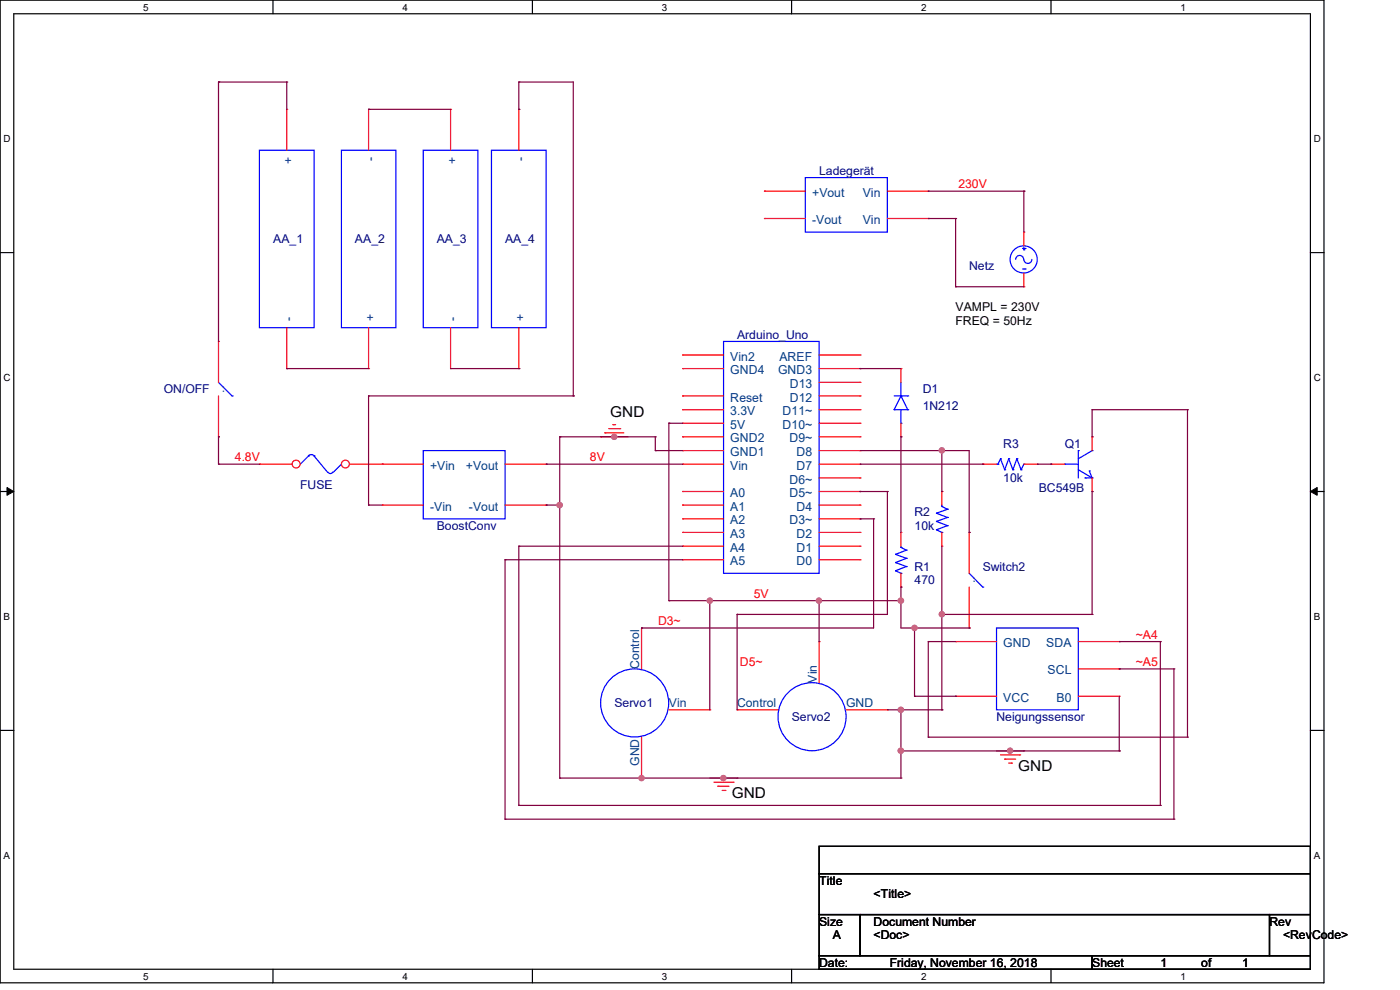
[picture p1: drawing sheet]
<svg xmlns="http://www.w3.org/2000/svg" width="297mm" height="210mm" viewBox="0 0 297 210" stroke-linecap="round" stroke-linejoin="round" font-family="sans-serif">
<path d="M0 0h280.9v208.5h-280.9zM2.9 2.9h275.1v202.7h-275.1z" fill="none" stroke="#000" stroke-width=".25"/>
<g fill="#fff">
<path d="M30.4 .3h1.1v2.4h-1.1z"/>
<path d="M30.4 205.9h1.1v2.3h-1.1z"/>
</g>
<path d="M57.9 0v2.9M57.9 205.6v2.9" fill="none" stroke="#000" stroke-width=".25"/>
<g fill="#fff">
<path d="M85.4 .3h1.1v2.4h-1.1z"/>
<path d="M85.4 205.9h1.1v2.3h-1.1z"/>
</g>
<path d="M112.9 0v2.9M112.9 205.6v2.9" fill="none" stroke="#000" stroke-width=".25"/>
<g fill="#fff">
<path d="M140.4 .3h1.2v2.4h-1.2z"/>
<path d="M140.4 205.9h1.2v2.3h-1.2z"/>
</g>
<path d="M167.9 0v2.9M167.9 205.6v2.9" fill="none" stroke="#000" stroke-width=".25"/>
<g fill="#fff">
<path d="M195.4 .3h1.2v2.4h-1.2z"/>
<path d="M195.4 205.9h1.2v2.3h-1.2z"/>
</g>
<path d="M223 0v2.9M223 205.6v2.9" fill="none" stroke="#000" stroke-width=".25"/>
<g fill="#fff">
<path d="M250.4 .3h1.2v2.4h-1.2z"/>
<path d="M250.4 205.9h1.2v2.3h-1.2z"/>
<path d="M.8 28.2h1.4v2.4h-1.4z"/>
<path d="M278.7 28.2h1.5v2.4h-1.5z"/>
<path d="M.8 78.9h1.4v2.3h-1.4z"/>
<path d="M278.7 78.9h1.5v2.3h-1.5z"/>
</g>
<path d="M0 53.6h2.9M278 53.6h2.9" fill="none" stroke="#000" stroke-width=".25"/>
<g fill="#fff">
<path d="M.8 129.6h1.3v2.3h-1.3z"/>
<path d="M278.7 129.6h1.4v2.3h-1.4z"/>
</g>
<path d="M0 104.3h2.9M278 104.3h2.9" fill="none" stroke="#000" stroke-width=".25"/>
<path d="M1.5 103.4l1.4 .9-1.4 .8zM278 104.3l1.4-.9v1.7z" fill="#000" stroke="#000" stroke-width=".21"/>
<g fill="#fff">
<path d="M.8 180.3h1.3v2.3h-1.3z"/>
<path d="M278.7 180.3h1.4v2.3h-1.4z"/>
</g>
<path d="M0 154.9h2.9M278 154.9h2.9M173.8 179.5h104.2v5.8h-104.2zM173.8 185.3h104.2v8.7h-104.2zM173.8 194h8.7v8.7h-8.7zM182.5 194h86.8v8.7h-86.8zM269.3 194h8.7v8.7h-8.7zM173.8 202.7h57.9v2.9h-57.9zM231.7 202.7h46.3v2.9h-46.3z" fill="none" stroke="#000" stroke-width=".25"/>
<g fill="none" stroke="#f00" stroke-width=".25">
<path d="M162.2 40.6h.1M162.2 46.4h.1M162.2 40.6h8.7M162.2 46.4h8.7M188.3 40.6h8.6M188.3 46.4h8.6M196.9 40.6h.1M196.9 46.4h.1M191.1 78.2h.1M191.1 78.2v2.9M127.4 92.7h.1M127.4 92.7h5.8"/>
<path d="M128.3 91.8h.1M128.3 91.8h4M129.2 90.9h2.3M130 90.1h.1M130 90.1h.6M131.5 90.9h.1M191.1 92.7h.1M191.1 89.8v2.9M223 98.5h.1M223 98.5h2.9M231.7 92.7h.1M231.7 92.7v2.9"/>
<path d="M199.8 115.9h.1M199.8 104.3h.1M199.8 104.3v2.8M199.8 112.9v3M231.7 104.3h.1M231.7 101.4v2.9M173.8 136.1h.1M173.8 136.1v8.7M156.4 150.6h.1M156.4 150.6h8.7M179.5 150.6h8.8M188.3 150.6h.1"/>
<path d="M211.4 159.3h5.8M217.2 159.3h.1M150.6 165.1h5.8M151.5 165.9h4M152.3 166.8h.1M152.3 166.8h2.3M153.2 167.7h.6M153.8 167.7h.1M155.5 165.9h.1M156.4 165.1h.1M212.3 160.1h4M213.1 161h.1"/>
<path d="M213.1 161h2.4M214 161.9h.6M214.6 161.9h.1M216.3 160.1h.1"/>
</g>
<g fill="none" stroke="#00f" stroke-width=".25">
<path d="M170.9 37.7h17.4v11.5h-17.4zM65.4 96.7l.6-.3 .7 .3M65.4 96.7h.1M65.4 96.7l-1.7 1.8M66.6 96.7h.1M66.6 96.7l2.9 3.5M72.4 98.5h.1M72.4 98.5l-1.7 1.7M189.7 86.9h.1M189.7 84h2.9M189.7 86.9h2.9M191.1 89.8h.1"/>
<path d="M191.1 84h.1M191.1 81.1v2.9M191.1 86.9v2.9M191.1 84l-1.4 2.9M191.1 84l1.5 2.9M192.6 84h.1M192.6 86.9h.1M225.9 98.5h.1M225.9 98.5h2.9M228.8 95.6h.1M228.8 95.6v5.8M228.8 99.7l2.9 1.7"/>
<path d="M231.1 99.9h.1M231.1 99.9l.6 1.5M231.7 95.6h.1M231.7 95.6l-2.9 1.7M70.6 100.2a.58 .58 0 0 1-1 0M198.7 108.9h.1M198.7 110.6h.1M198.7 112.4h.1M198.7 108.9l2.3 .9M198.7 110.6l2.3 .9M198.7 112.4l1.1 .5M199.8 112.9h.1"/>
<path d="M199.8 107.4h.1M199.8 107.4l1.2 .6M199.8 107.1v.3M201 108h.1M201 109.8h.1M201 111.5h.1M201 108l-2.3 .9M201 109.8l-2.3 .8M201 111.5l-2.3 .9M230.2 101.4h.1M230.2 101.4h1.5M231.7 101.4h.1"/>
<circle cx="172.3" cy="152" r="7.2"/>
</g>
<circle cx="62.8" cy="98.5" r=".84" fill="#fff" stroke="#f00" stroke-width=".25"/>
<path d="M55 98.5h.1M55 98.5h7" fill="none" stroke="#f00" stroke-width=".25"/>
<circle cx="73.3" cy="98.5" r=".84" fill="#fff" stroke="#f00" stroke-width=".25"/>
<g fill="none" stroke="#f00" stroke-width=".25">
<path d="M60.8 23.2h.1M60.8 23.2v8.7M78.2 23.2h.1M78.2 23.2v8.7M95.6 23.2h.1M95.6 23.2v8.7M110.1 23.2h.1M110.1 23.2v8.7M217.2 49.2h.1M217.2 49.2v3M217.2 58v2.8M46.4 72.4h.1"/>
<path d="M46.4 72.4v8.7M60.8 78.2h.1M60.8 69.5v8.7M78.2 78.2h.1M78.2 69.5v8.7M95.6 78.2h.1M95.6 69.5v8.7M110.1 78.2h.1M110.1 69.5v8.7M144.8 75.3h.1M144.8 78.2h.1M144.8 78.2h8.7"/>
<path d="M144.8 75.3h8.7M173.8 78.2h8.7M173.8 75.3h8.7M182.5 78.2h.1M182.5 75.3h.1M217.2 60.8h.1M46.4 92.7h.1M46.4 84v8.7M74.2 98.5h15.6M81.1 98.5h.1M107.1 98.5h8.8M115.9 98.5h.1"/>
<path d="M144.8 98.5h.1M144.8 95.6h.1M144.8 89.8h.1M144.8 86.9h.1M144.8 84h.1M144.8 92.7h.1M144.8 98.5h8.7M144.8 95.6h8.7M144.8 89.8h8.7M144.8 86.9h8.7M144.8 84h8.7M144.8 92.7h8.7"/>
<path d="M173.8 98.5h8.7M173.8 95.6h8.7M173.8 89.8h8.7M173.8 86.9h8.7M173.8 84h8.7M173.8 92.7h8.7M173.8 81.1h8.7M182.5 98.5h.1M182.5 95.6h.1M182.5 92.7h.1M182.5 89.8h.1M182.5 86.9h.1"/>
<path d="M182.5 84h.1M182.5 81.1h.1M208.5 98.5h.1M208.5 98.5h2.9M217.2 98.5h2.9M220.1 98.5h.1M81.1 107.1h.1M81.1 107.1h8.7M107.1 107.1h8.8M115.9 107.1h.1M144.8 104.3h.1M144.8 107.1h.1"/>
<path d="M144.8 110.1h.1M144.8 112.9h.1M144.8 115.9h.1M144.8 118.7h.1M144.8 118.7h8.7M144.8 115.9h8.7M144.8 112.9h8.7M144.8 110.1h8.7M144.8 107.1h8.7M144.8 104.3h8.7M173.8 118.7h8.7M173.8 115.9h8.7"/>
<path d="M173.8 112.9h8.7M173.8 110.1h8.7M173.8 107.1h8.7M173.8 104.3h8.7M173.8 101.4h8.7M182.5 118.7h.1M182.5 115.9h.1M182.5 112.9h.1M182.5 110.1h.1M182.5 107.1h.1M182.5 104.3h.1M182.5 101.4h.1"/>
<path d="M191.1 112.9h.1M191.1 112.9v3M205.6 112.9h.1M205.6 112.9v8.7M136.1 133.2h.1M136.1 133.2v8.7M191.1 124.5h.1M191.1 121.6v2.9M202.7 136.1h.1M202.7 136.1h8.7M205.6 133.2h.1M205.6 124.5v8.7"/>
<path d="M228.8 136.1h8.6M237.4 136.1h.1M136.1 156.4v8.7M141.9 150.6h8.7M150.6 150.6h.1M202.7 147.7h.1M202.7 147.7h8.7M228.8 147.7h8.6M228.8 141.9h8.6M237.4 141.9h.1M237.4 147.7h.1M136.1 165.1h.1"/>
</g>
<g fill="none" stroke="#00f" stroke-width=".25">
<path d="M55 31.9h11.6v37.6h-11.6zM72.4 31.9h11.6v37.6h-11.6zM89.8 31.9h11.6v37.6h-11.6zM104.3 31.9h11.6v37.6h-11.6zM215.5 55a.87 .87 0 0 1 .8-.8 .87 .87 0 0 1 .9 .8 .85 .85 0 0 0 .9 .9 .85 .85 0 0 0 .8-.9M216.9 57.1h.6M216.9 52.7h.6M217.2 53h.1M217.2 52.5v.5M217.5 57.1h.1M217.5 52.7h.1M153.5 72.4h20.3v49.2h-20.3z"/>
<path d="M46.4 81.1l2.8 2.9M49.2 84h.1M89.8 95.6h17.3v14.5h-17.3zM211.4 98.5h.3M211.7 98.5h.1M212.3 97.3h.1M212.3 97.3l-.6 1.2M212.3 97.3l.8 2.4M213.1 99.7h.1M214 97.3h.1M214 97.3l-.9 2.4M214 97.3l.9 2.4"/>
<path d="M214.9 99.7h.1M215.7 97.3h.1M215.7 97.3l-.8 2.4M215.7 97.3l.9 2.4M216.6 99.7h.1M217.2 98.5h.1M217.2 98.5l-.6 1.2M190 117.6h.1M190 119.3h.1M190 117.6l2.3 .8M190 119.3l2.3 .9M191.1 116.1h.1"/>
<path d="M191.1 116.1l1.2 .6M191.1 115.9v.2M192.3 116.7h.1M192.3 118.4h.1M192.3 116.7l-2.3 .9M192.3 118.4l-2.3 .9M190 121.1h.1M190 121.1l1.1 .5M191.1 121.6h.1M192.3 120.2h.1M192.3 120.2l-2.3 .9M205.6 121.6l2.9 2.9"/>
<path d="M208.5 124.5h.1M211.4 133.2h17.4v17.4h-17.4z"/>
<circle cx="217.2" cy="55" r="2.88"/>
<circle cx="134.6" cy="149.1" r="7.2"/>
</g>
<g fill="none" stroke="#800040" stroke-width=".25">
<path d="M46.4 17.4h.1M46.4 17.4h14.4M46.4 17.4v55M60.8 17.4h.1M60.8 17.4v5.8M110.1 17.4h.1M110.1 17.4h11.5v66.6M110.1 17.4v5.8M78.2 23.2h.1M78.2 23.2h17.4M110.1 23.2h.1M196.9 46.4h.1"/>
<path d="M196.9 40.6h20.3M196.9 46.4h5.8M202.7 46.4h.1M202.7 46.4v14.4M217.2 40.6h.1M217.2 40.6v8.6M60.8 78.2h.1M60.8 78.2h17.4M95.6 78.2h14.5M110.1 78.2h.1M182.5 78.2h.1M182.5 78.2h8.6"/>
<path d="M202.7 60.8h.1M202.7 60.8h14.5M46.4 98.5h.1M46.4 92.7h.1M46.4 98.5h8.6M46.4 92.7v5.8M78.2 84h.1M78.2 84v23.1M78.2 84h43.4M115.9 98.5h.1M115.9 98.5h28.9M118.7 92.7h.1"/>
<path d="M118.7 92.7v72.4M118.7 92.7h20.3M121.6 84h.1M130.3 92.7h.1M139 92.7h.1M139 95.6h.1M139 92.7v2.9M139 95.6h5.8M141.9 89.8h.1M141.9 89.8h2.9M141.9 89.8v37.6M182.5 98.5h26"/>
<path d="M182.5 95.6h23.1v17.3M191.1 92.7h.1M191.1 92.7v20.2M199.8 95.6h.1M199.8 95.6v8.7M208.5 98.5h.1M220.1 98.5h2.9M223 98.5h.1M231.7 86.9h.1M231.7 92.7h.1M231.7 86.9v5.8M231.7 86.9h20.2"/>
<path d="M251.9 86.9h.1M251.9 86.9v69.5M78.2 107.1h.1M78.2 107.1h2.9M107.1 118.7h.1M107.1 118.7h37.7M107.1 118.7v55.1M110.1 115.9h.1M110.1 115.9v55M110.1 115.9h34.7M115.9 107.1h.1M115.9 107.1h2.8"/>
<path d="M118.7 107.1h.1M182.5 110.1h.1M182.5 104.3h.1M182.5 110.1h2.8M182.5 104.3h5.8M185.3 110.1h.1M185.3 110.1v23.1h-49.2M188.3 104.3h.1M188.3 104.3v26h-31.9M199.8 104.3h.1M199.8 115.9v34.7M205.6 112.9h.1"/>
<path d="M231.7 104.3h.1M231.7 104.3v26M136.1 133.2h.1M141.9 127.4h.1M141.9 127.4h49.2M150.6 127.4h.1M150.6 127.4v23.2M156.4 130.3h.1M156.4 130.3v20.3M173.8 127.4h.1M173.8 127.4v8.7M191.1 124.5h.1"/>
<path d="M191.1 127.4h.1M191.1 124.5v8.7h14.5M194 133.2h.1M194 133.2v14.5M196.9 136.1h.1M196.9 136.1h5.8M196.9 136.1v20.3M199.8 130.3h.1M199.8 130.3h31.9M205.6 133.2h.1M231.7 130.3h.1M237.4 136.1h.1"/>
<path d="M237.4 136.1h8.8M246.2 136.1h.1M246.2 136.1v34.8M188.3 150.6h11.5M191.1 159.3h.1M191.1 150.6h.1M191.1 150.6v14.5M191.1 159.3h46.3M194 147.7h.1M194 147.7h8.7M196.9 156.4h.1M196.9 156.4h55"/>
<path d="M199.8 150.6h.1M202.7 147.7h.1M214.3 159.3h.1M237.4 141.9h.1M237.4 159.3h.1M237.4 141.9h11.6M237.4 147.7v11.6M249 141.9h.1M249 141.9v31.9M251.9 156.4h.1M107.1 173.8h.1M107.1 173.8h141.9"/>
<path d="M110.1 170.9h.1M110.1 170.9h136.1M118.7 165.1h.1M118.7 165.1h72.4M136.1 165.1h.1M153.5 165.1h.1M191.1 165.1h.1M246.2 170.9h.1M249 173.8h.1"/>
</g>
<g fill="#f0f" stroke="#f0f" stroke-width=".25">
<circle cx="118.7" cy="107.1" r=".56"/>
<circle cx="130.3" cy="92.7" r=".55"/>
<circle cx="150.6" cy="127.4" r=".55"/>
<circle cx="153.5" cy="165.1" r=".55"/>
<circle cx="136.1" cy="165.1" r=".55"/>
<circle cx="191.1" cy="150.6" r=".56"/>
<circle cx="191.1" cy="159.3" r=".56"/>
<circle cx="173.7" cy="127.4" r=".55"/>
<circle cx="191.1" cy="127.4" r=".56"/>
<circle cx="194" cy="133.2" r=".55"/>
<circle cx="199.8" cy="95.5" r=".55"/>
<circle cx="199.8" cy="130.3" r=".55"/>
<circle cx="214.3" cy="159.3" r=".55"/>
</g>
<g font-size="3.2">
<text x="129.5" y="88.6">GND</text>
<text x="216" y="163.6">GND</text>
<text x="155.2" y="169.4">GND</text>
</g>
<g font-size="2.6" fill="#004080">
<text x="62.1" y="34.8" transform="rotate(-90 62.1 34.8)">+</text>
<text x="79.4" y="34.2" transform="rotate(-90 79.4 34.2)">-</text>
<text x="96.8" y="34.8" transform="rotate(-90 96.8 34.8)">+</text>
<text x="111.3" y="34.2" transform="rotate(-90 111.3 34.2)">-</text>
<text x="172.3" y="41.7">+Vout</text>
<text x="183" y="41.7">Vin</text>
<text x="172.3" y="47.5">-Vout</text>
<text x="183" y="47.5">Vin</text>
<text x="62.1" y="68.1" transform="rotate(-90 62.1 68.1)">-</text>
<text x="79.4" y="68.1" transform="rotate(-90 79.4 68.1)">+</text>
<text x="96.8" y="68.1" transform="rotate(-90 96.8 68.1)">-</text>
<text x="111.3" y="68.1" transform="rotate(-90 111.3 68.1)">+</text>
<text x="154.9" y="76.5">Vin2</text>
<text x="165.4" y="76.5">AREF</text>
<text x="47.6" y="83.3" transform="rotate(-90 47.6 83.3)">..</text>
<text x="154.9" y="79.4">GND4</text>
<text x="165.1" y="79.4">GND3</text>
<text x="167.6" y="82.3">D13</text>
<text x="154.9" y="88.1">3.3V</text>
<text x="154.9" y="85.2">Reset</text>
<text x="166" y="88.1">D11~</text>
<text x="167.6" y="85.2">D12</text>
<text x="154.9" y="91">5V</text>
<text x="154.9" y="93.9">GND2</text>
<text x="166" y="91">D10~</text>
<text x="167.5" y="93.9">D9~</text>
<text x="91.2" y="99.7">+Vin</text>
<text x="98.8" y="99.7">+Vout</text>
<text x="154.9" y="99.7">Vin</text>
<text x="154.9" y="96.8">GND1</text>
<text x="169" y="99.7">D7</text>
<text x="169" y="96.8">D8</text>
<text x="154.9" y="105.5">A0</text>
<text x="167.5" y="105.5">D5~</text>
<text x="167.5" y="102.6">D6~</text>
<text x="91.2" y="108.3">-Vin</text>
<text x="99.5" y="108.3">-Vout</text>
<text x="154.9" y="108.3">A1</text>
<text x="154.9" y="111.3">A2</text>
<text x="167.5" y="111.3">D3~</text>
<text x="169" y="108.3">D4</text>
<text x="154.9" y="114.1">A3</text>
<text x="154.9" y="117">A4</text>
<text x="154.9" y="119.9">A5</text>
<text x="169" y="119.9">D0</text>
<text x="169" y="117">D1</text>
<text x="169" y="114.1">D2</text>
<text x="206.8" y="123.8" transform="rotate(-90 206.8 123.8)">..</text>
<text x="212.9" y="137.3">GND</text>
<text x="222" y="137.3">SDA</text>
<text x="135.6" y="141.9" transform="rotate(-90 135.6 141.9)">Control</text>
<text x="222.2" y="143.1">SCL</text>
<text x="173.3" y="144.8" transform="rotate(-90 173.3 144.8)">Vin</text>
<text x="212.9" y="148.9">VCC</text>
<text x="224.2" y="148.9">B0</text>
<text x="141.9" y="150">Vin</text>
<text x="156.4" y="150">Control</text>
<text x="179.5" y="150">GND</text>
<text x="135.6" y="162.5" transform="rotate(-90 135.6 162.5)">GND</text>
</g>
<g font-size="2.6" fill="#000080">
<text x="173.8" y="37.1">Ladegerät</text>
<text x="58" y="51.6">AA_1</text>
<text x="75.3" y="51.6">AA_2</text>
<text x="92.7" y="51.6">AA_3</text>
<text x="107.1" y="51.6">AA_4</text>
<text x="205.6" y="57.4">Netz</text>
<text x="156.4" y="71.8">Arduino_Uno</text>
<text x="34.8" y="83.4">ON/OFF</text>
<text x="195.7" y="83.4">D1</text>
<text x="195.7" y="86.9">1N212</text>
<text x="212.9" y="95">R3</text>
<text x="225.9" y="95">Q1</text>
<text x="63.7" y="103.7">FUSE</text>
<text x="212.9" y="102.2">10k</text>
<text x="220.4" y="104.3">BC549B</text>
<text x="92.7" y="112.4">BoostConv</text>
<text x="194" y="109.5">R2</text>
<text x="194" y="112.4">10k</text>
<text x="194" y="121.1">R1</text>
<text x="194" y="124">470</text>
<text x="208.5" y="121.1">Switch2</text>
<text x="130.3" y="150">Servo1</text>
<text x="168" y="152.9">Servo2</text>
<text x="211.4" y="152.9">Neigungssensor</text>
</g>
<g font-size="2.6" fill="#f00">
<text x="203.3" y="40">230V</text>
<text x="49.8" y="97.9">4.8V</text>
<text x="125.1" y="97.9">8V</text>
<text x="159.9" y="126.8">5V</text>
<text x="139.6" y="132.6">D3~</text>
<text x="241" y="135.5">~A4</text>
<text x="157" y="141.3">D5~</text>
<text x="241" y="141.3">~A5</text>
</g>
<g font-size="2.6">
<text x="202.7" y="69">FREQ = 50Hz</text>
<text x="202.7" y="66">VAMPL = 230V</text>
<text x="173.8" y="187.7">Title</text>
<text x="185.3" y="190.6">&lt;Title&gt;</text>
<text x="173.8" y="196.3">Size</text>
<text x="185.3" y="196.3">Document Number</text>
<text x="269.3" y="196.3">Rev</text>
<text x="176.7" y="199.3">A</text>
<text x="185.3" y="199.3">&lt;Doc&gt;</text>
<text x="272.2" y="199.3">&lt;RevCode&gt;</text>
<text x="173.8" y="205.1">Date:</text>
<text x="188.8" y="205.1">Friday, November 16, 2018</text>
<text x="231.7" y="205.1">Sheet</text>
<text x="246.2" y="205.1">1</text>
<text x="254.8" y="205.1">of</text>
<text x="263.5" y="205.1">1</text>
</g>
<g font-size="2.1">
<text x="30.4" y="2.2">5</text>
<text x="85.4" y="2.2">4</text>
<text x="140.4" y="2.2">3</text>
<text x="195.4" y="2.2">2</text>
<text x="250.4" y="2.2">1</text>
<text x=".8" y="30.1">D</text>
<text x="278.7" y="30.1">D</text>
<text x=".8" y="80.8">C</text>
<text x="278.7" y="80.8">C</text>
<text x=".8" y="131.5">B</text>
<text x="278.7" y="131.5">B</text>
<text x=".8" y="182.2">A</text>
<text x="278.7" y="182.2">A</text>
<text x="30.4" y="207.8">5</text>
<text x="85.4" y="207.8">4</text>
<text x="140.4" y="207.8">3</text>
<text x="195.4" y="207.8">2</text>
<text x="250.4" y="207.8">1</text>
</g>
</svg>
